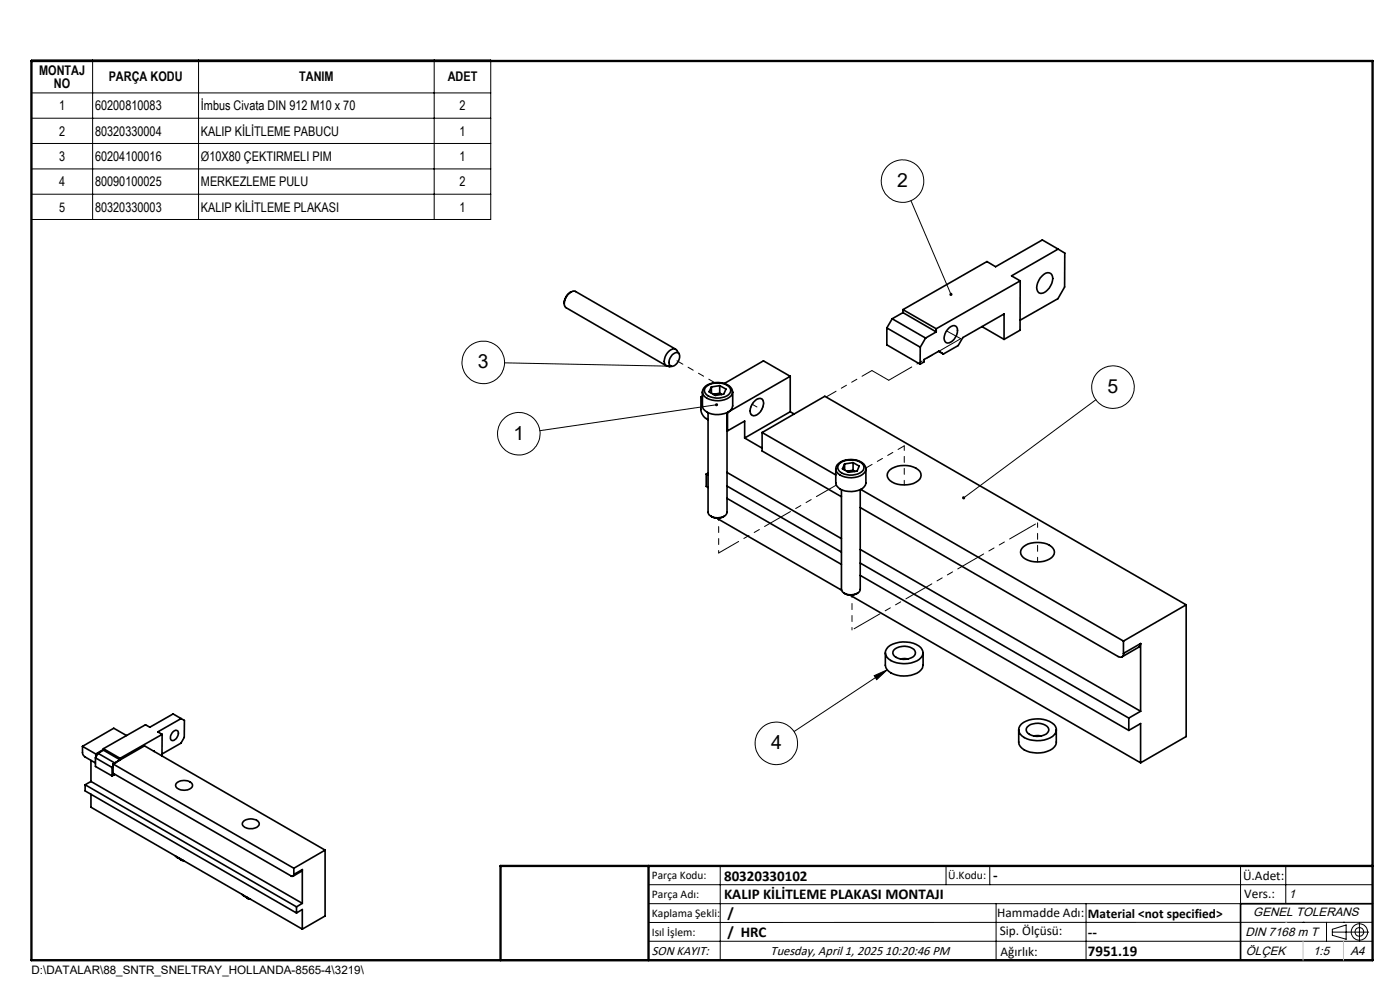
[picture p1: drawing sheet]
<svg xmlns="http://www.w3.org/2000/svg" width="297mm" height="210mm" viewBox="0 0 297 210" stroke-linecap="round" stroke-linejoin="round" font-family="sans-serif">
<g fill="none" stroke="#000" stroke-width=".35">
<path d="M216.4 59.6l-17.8 10.1M216.4 59.6v10.5l-3.4 1.9M221.1 58.6a1.2 1.2 0 0 1 1.1-.8 1.2 1.2 0 0 1 1.1 .8 3.2 3.2 0 0 1-2.6 3.6 1.58 1.58 0 0 1-.6-2.2zM224.5 52.8l-9.9 5.7 1.8 1.1M224.5 52.8l-3.4-1.9-9.9 5.7-1.8-1.1-17.8 10.2M224.5 52.8l1.4 .9-.1 7.2-1.4 2.5-8 4.5M119.7 64.4a2.57 2.57 0 0 1 2.2-2.6l21.4 12.3M119.7 64.4v.4l.4 .5 21.2 12.3M121.1 61.9a2.69 2.69 0 0 0-1.4 2.5M142.6 75.2a.95 .95 0 0 1 1.5-.1 2.08 2.08 0 0 1-1.8 2.6 1.61 1.61 0 0 1 .3-2.5zM144 75l-.5-.7a1.19 1.19 0 0 0-1.8 .4 2.43 2.43 0 0 0-.6 2.7l.5 .2 .9 .1M167.6 79.8l-13.3 7.7"/>
<path d="M167.6 79.8l-5.6-3.3-8.3 4.8M167.6 79.8v7.5M188.1 69.6l7.1 4.1M188.1 69.6v3.6l7.1 4M189.3 67.6l7.1 4.1M189.3 67.6l-1.2 2M191.6 66.3l7 4.1M191.6 66.3l-2.3 1.3M191.6 65.7l7 4M191.6 65.7v.6M195.2 73.7v3.5M196.4 71.7l-1.2 2"/>
<path d="M198.6 70.4l-2.2 1.3M198.6 69.7v.7M201.4 69.5a1 1 0 0 1 1.3-.3 1 1 0 0 1 .4 1.3l-.1 .5a2.44 2.44 0 0 1-2 1.8 1.31 1.31 0 0 1-.5-2zM208.3 69.3l4.7 2.7M213 72v-5.4l-8.7 5-1 1.7-3.2 1.8-1-.6-3.1 1.8v.5l-.8 .4M148.7 84.2v2.6a2.55 2.55 0 0 0 1.5 2.2M148.7 84.2l.3 .2M149 83.1a2.52 2.52 0 0 1 2.7-1.9 3.3 3.3 0 0 1 3.7 1.6v.4M149 83.2a2.21 2.21 0 0 0 2.1 1.7 3.9 3.9 0 0 0 4.2-1.3l.1-.4v3a2.43 2.43 0 0 1-2.4 1.7 3.5 3.5 0 0 1-4-1.5zM149 84l-.3 .2M149.9 82a3.9 3.9 0 0 1 5 .3 1.38 1.38 0 0 1-1.2 1.9 3.9 3.9 0 0 1-4.1-.8 1.02 1.02 0 0 1 .3-1.4zM150.2 87.6v21.1l.3 .5 .3 .3"/>
<path d="M150.9 82.1v1.3M151.8 83.6l-.4 .1M151.8 83.6h-.5M152.7 83.4l.3 .3-1.2-.1M152.7 81.8l1.3 .7-.5 1.1-1.8 .3-1.3-.8 .5-1M152.7 81.8l-1.8 .3M152.7 81.8v1.6M152.7 83.4l-.9 .2M154.2 87.6v21.1a2.2 2.2 0 0 1-3 1l-.4-.2M154.2 91.3l.1 .1M154.3 87.5h.1M154.3 91.4l3.7-2.1v3.6"/>
<path d="M154.3 87.5v3.9M158 92.9l3.7 2.2M160.2 85a1 1 0 0 1 1.4-.4 1 1 0 0 1 .3 1.4 2.26 2.26 0 0 1-2.3 2.1 1.98 1.98 0 0 1 .2-2.8zM161.7 91.7l13.3-7.6 76.6 44.2M161.7 91.7l15.6 9M161.7 91.7v4l16.8 9.7M167.6 87.3l-9.6 5.6M167.6 87.3l.9 .5M177.3 99.5a2.52 2.52 0 0 1 2.7-2 3.4 3.4 0 0 1 3.7 1.6v.4M177.3 99.5v2.9a2.45 2.45 0 0 0 2.7 1.8 3.2 3.2 0 0 0 3.7-1.7v-3M177.3 99.5a2.19 2.19 0 0 0 2.1 1.7 3.9 3.9 0 0 0 4.2-1.2l.1-.5M178.1 98.3a4 4 0 0 1 5.1 .3 1.38 1.38 0 0 1-1.2 1.9 3.8 3.8 0 0 1-4.1-.8 1.06 1.06 0 0 1 .2-1.4z"/>
<path d="M179.2 98.4v1.3M180.1 99.9l-.4 .1M180.1 99.9l1.2 .1M180.1 99.9l-.5 .1M181 98.1l1.3 .8-.5 1-1.8 .3-1.3-.8 .5-1M181 98.1l-1.8 .3M181 99.8l.4 .2M181 98.1v1.7M181 99.8l-.9 .1M188.8 99.7a5.2 5.2 0 0 1 6.4 .3 1.54 1.54 0 0 1-.9 2.3 5.1 5.1 0 0 1-5.8-.7 1.34 1.34 0 0 1 .3-1.9zM149.8 100.6l.4 .2M149.8 100.6v2.6l.4 .2"/>
<path d="M150.2 100.3l-.4 .3M150.8 109.5a2.53 2.53 0 0 0 2.8 0M152.3 109.9v.2l26.2 15.1M154.2 100.2l24.3 14.1M154.2 103.1l24.3 14M154.2 105.7l24.3 14M178.5 103.9v21.1l.3 .6 .3 .2M182.5 103.9v21.1a1.66 1.66 0 0 1-1.9 1.2l-1.1-.2-.4-.2M182.5 107.7l54.7 31.6a.69 .69 0 0 0 .8 0 .69 .69 0 0 0 .3-.7M182.5 116.5l59.5 34.4M182.5 119.4l57 32.9M182.6 103.8l55.7 32.2"/>
<path d="M217.1 116a5.4 5.4 0 0 1 6 0 1.48 1.48 0 0 1 .6 1.4 1.48 1.48 0 0 1-1.1 1.2 5.1 5.1 0 0 1-5.8-.7 1.34 1.34 0 0 1 .3-1.9zM179.1 125.8a2.53 2.53 0 0 0 2.8 0M180.3 126.3l61.7 35.5M182.5 122.1l57 32.8M187.8 138.5v2.6a2.73 2.73 0 0 0 2.5 2.1 5.5 5.5 0 0 0 5.1-1.1l.3-.4 .1-.6v-2.6M188.4 137.3a5.8 5.8 0 0 1 6.9 .1 1.71 1.71 0 0 1-.8 2.8 6.1 6.1 0 0 1-6-.4 1.58 1.58 0 0 1-.1-2.5zM189.6 137.9a3.2 3.2 0 0 1 4.5 .2 1.29 1.29 0 0 1-1.3 1.6 2.71 2.71 0 0 1-3.4-1.1zM191 139.8h1.6M238.3 136v2.6M242 136.5l-.4 .8-3.6 2M242 136.5l-3.7 2.1M242 136.5v14.4"/>
<path d="M251.6 128.3l-13.3 7.7M251.6 128.3v27.9l-9.6 5.6M17.5 158.3v1.4l.2 .6 2.5 1.5M17.5 158.3l2.8 1.6M20.3 159.9v.7M20.8 159.8l3.5 2M20.8 159.8l-.6 1M21.9 159l-1.6 .9M21.9 159.1l3.6 2.1M21.9 159.1l-1.1 .7M21.9 158.8l3.6 2.1M21.9 158.8v.3"/>
<path d="M26.8 156l-2.7-1.5-6.6 3.8M32.6 159.3h.1v.1M34.4 155.8l-8.9 5.1M34.4 155.8v4.6M36.7 155.2a.66 .66 0 0 1 1-.2 .66 .66 0 0 1 0 1 1.23 1.23 0 0 1-1.4 1 1.37 1.37 0 0 1 .4-1.8zM38.4 152.4l-1.7-1-4.9 2.9-.9-.6-9 5.1M38.4 152.4l-4.9 2.8 .9 .6M38.4 152.4l.7 .4v3.6l-.7 1.2-4 2.3M216.1 154.8v2.6a2.49 2.49 0 0 0 2.4 2.2 5.5 5.5 0 0 0 5.2-1.2l.4-.8v-2.8M216.7 153.6a5.5 5.5 0 0 1 7.2 .5 1.76 1.76 0 0 1-1.1 2.4 6 6 0 0 1-6-.4 1.58 1.58 0 0 1-.1-2.5zM217.9 154.2a3.2 3.2 0 0 1 4.5 .2 1.32 1.32 0 0 1-1.3 1.7 2.71 2.71 0 0 1-3.4-1.2zM219.3 156.1h1.6"/>
<path d="M239.5 154.9l2.5-1.4v8.3M239.5 152.3v2.6M242 150.9l-2.5 1.4M18.1 166.5l44.8 25.9M18.1 166.5v1.3l44.8 25.9M19.3 165.8l44.8 25.8M19.3 161.3v4.5M19.3 168.5v2.7l44.8 25.9M19.3 165.8l-1.2 .7M20.2 160.8l3.6 2M20.2 160.8v1.8l3.6 2M23.8 162.8v1.8"/>
<path d="M24 162.1v1.9l37.7 21.8a.35 .35 0 0 0 .5 .1 .35 .35 0 0 0 .1-.4M24 162.1l6.7-3.9 38.3 22.1M24 162.1l38.3 22.1M24 162.4l-.2 .4M24.2 164.1v.3l-.4 .2M24.3 161.8h.1M25.5 161.2l-1.2 .6M25.5 160.9v.3M37.4 166.2a2.36 2.36 0 0 1 3.4 .2 1.35 1.35 0 0 1-1.7 1.2 1.46 1.46 0 0 1-1.8-1.2zM51.7 174.2a2.4 2.4 0 0 1 3.3 .3 1.26 1.26 0 0 1-1.4 1.3 1.9 1.9 0 0 1-2.2-1zM37.2 181.6l.4 .4 .7 .2M38.1 182.1l.2 .3"/>
<path d="M38.3 182.4l.6 .2M38.3 182.4l.7 .2M51.3 189.7l.5 .4 .7 .3M52.2 190.3l.3 .2M52.5 190.5l.6 .2M62.3 184.2v1.3M62.9 193.7l1.2-.8v4.2M62.9 192.4v1.3M64.1 184.5l-.1 .3-1.8 1.1M64.1 184.5l-1.8 1M64.1 184.5v7.1M64.1 191.6l-1.2 .8"/>
<path d="M69 180.3l-6.7 3.9M69 180.3v14l-4.9 2.8M291.2 191.7h-28v12M106.2 203.7h185"/>
</g>
<path d="M162 85.5a.87 .87 0 0 0-.4-.9 .87 .87 0 0 0-1 .1 2.73 2.73 0 0 0-1.3 3.2 1.26 1.26 0 0 0 2-.6 3.1 3.1 0 0 0 .7-1.8" fill="none" stroke="#000" stroke-width=".21" stroke-dasharray="6.3 1.3 1.3 1.3 1.3 1.3" stroke-dashoffset="4.4"/>
<path d="M119.7 64.4a2.6 2.6 0 0 1 2.2-2.7l.2 .1M120.1 65.3l-.3-.5-.1-.4M200.8 70.2l3 1.6M159.6 85.7l1 .6M188.5 80.7l-3.5-2.1" fill="none" stroke="#000" stroke-width=".21" stroke-dasharray="6.3 1.3 1.3 1.3 1.3 1.3"/>
<path d="M185 78.6l-9.7 5.6" fill="none" stroke="#000" stroke-width=".21" stroke-dasharray="6.3 1.3 1.3 1.3 1.3 1.3" stroke-dashoffset="3.9"/>
<path d="M203.8 71.8l-15.3 8.9" fill="none" stroke="#000" stroke-width=".21" stroke-dasharray="6.3 1.3 1.3 1.3 1.3 1.3" stroke-dashoffset=".7"/>
<path d="M143.6 76.5l8 4.7" fill="none" stroke="#000" stroke-width=".21" stroke-dasharray="6.3 1.3 1.3 1.3 1.3 1.3" stroke-dashoffset="4.9"/>
<path d="M191.8 94.6v8.3M220.1 110.9v8.3" fill="none" stroke="#000" stroke-width=".21" stroke-dasharray="6.3 1.3 1.3 1.3 1.3 1.3" stroke-dashoffset="5.4"/>
<path d="M152.5 117.3l24.9-14.4" fill="none" stroke="#000" stroke-width=".21" stroke-dasharray="6.3 1.3 1.3 1.3 1.3 1.3" stroke-dashoffset="1.5"/>
<path d="M183.7 99.3l8.1-4.7" fill="none" stroke="#000" stroke-width=".21" stroke-dasharray="6.3 1.3 1.3 1.3 1.3 1.3" stroke-dashoffset="4.8"/>
<path d="M152.5 109.9v7.4M180.7 126.2v7.4" fill="none" stroke="#000" stroke-width=".21" stroke-dasharray="6.3 1.3 1.3 1.3 1.3 1.3" stroke-dashoffset="5.8"/>
<path d="M180.7 133.6l39.4-22.7" fill="none" stroke="#000" stroke-width=".21" stroke-dasharray="6.3 1.3 1.3 1.3 1.3 1.3" stroke-dashoffset="-.5"/>
<g fill="none" stroke="#000" stroke-width=".21">
<path d="M6.7 12.7h97.4v33.9h-97.4zM6.7 19.7h97.4M19.6 12.7v33.9M42.1 12.7v33.9M92.1 12.7v33.9M6.7 25.1h97.4M6.7 30.4h97.4M6.7 35.8h97.4M6.7 41.2h97.4M193.3 42.6l8.5 19.9M107 77l35.1 .7M152 85.9l-37.5 5.5"/>
<path d="M232.5 84.8l-28.1 20.8M185.5 143.3l2.7-1.2-2.2 2.1zM188.2 142.1l-19.7 13.1M137.6 187.7h153.6M137.6 191.7h153.6M137.6 199.7h153.6M152.8 183.7v20M200.7 183.7v4M210 183.7v4M211.3 191.7v12M230.4 191.7v12M263.2 183.7v20"/>
<path d="M272.8 183.7v8M276.4 195.6h.1M281.4 195.6v4.1M282.6 197.7h7.8M282.6 197.1l3-.9v3l-3-.8zM285 195.6h.1M288.4 195.8v3.8M291.2 195.6l-153.6 .1"/>
<circle cx="191.5" cy="38.4" r="4.5"/>
<circle cx="102.5" cy="76.9" r="4.5"/>
<circle cx="110.1" cy="92" r="4.5"/>
<circle cx="236.1" cy="82.1" r="4.5"/>
<circle cx="164.7" cy="157.7" r="4.5"/>
<circle cx="288.4" cy="197.7" r="1.74"/>
<circle cx="288.4" cy="197.7" r=".93"/>
</g>
<path d="M6.7 12.9h284.5v190.8h-284.5zM137.6 183.7v20M291.2 183.7h-185v20" fill="none" stroke="#000" stroke-width=".5"/>
<path d="M272.8 195.6h.1M276.4 199.7v4M285 199.7v4" fill="none" stroke="#c0c0c0" stroke-width=".21"/>
<path d="M201.4 62.3v.1a.3 .3 0 0 0 .1 .3 .3 .3 0 0 0 .4 .1l-.1-.3 .1 .3a.33 .33 0 0 0 .1-.6 .33 .33 0 0 0-.6 .1zM204.2 105.3v.5l.2-.2-.2 .2a.34 .34 0 0 0 .4 .1 .34 .34 0 0 0 .1-.5 .34 .34 0 0 0-.5-.1zM151.8 85.6a.33 .33 0 0 0 .1 .6 .33 .33 0 0 0 .4-.4l-.3 .1 .3-.1a.31 .31 0 0 0-.1-.3 .31 .31 0 0 0-.4 .1zM141.8 77.5l-.1 .2a.34 .34 0 0 0 .4 .3 .34 .34 0 0 0 .3-.3h-.3h.3a.32 .32 0 0 0-.2-.4 .32 .32 0 0 0-.4 .2zM185.5 143.3l2.7-1.2-2.2 2.1z" fill="#000"/>
<g font-size="4.1">
<text x="190.3" y="39.7">2</text>
<text x="101.4" y="78.1">3</text>
<text x="235" y="83.4">5</text>
<text x="108.9" y="93.3">1</text>
<text x="163.6" y="158.9">4</text>
</g>
<g font-size="3.2">
<text x="153.6" y="190.8">KALIP KİLİTLEME PLAKASI MONTAJI</text>
<text x="153.6" y="186.8">80320330102</text>
<text x="210.7" y="186.6">-</text>
<text x="154.3" y="194.8">/</text>
<text x="154.3" y="198.8">/ HRC</text>
<text x="230.8" y="198.7">--</text>
<text x="230.8" y="202.8">7951.19</text>
</g>
<g font-size="2.8">
<text x="8.3" y="15.8">MONTAJ</text>
<text x="23.1" y="17.2">PARÇA KODU</text>
<text x="63.5" y="17.2">TANIM</text>
<text x="95" y="17.2">ADET</text>
<text x="11.4" y="18.7">NO</text>
<text x="12.5" y="23.4">1</text>
<text x="20.2" y="23.4">60200810083</text>
<text x="42.6" y="23.4">İmbus Civata DIN 912 M10 x 70</text>
<text x="97.5" y="23.4">2</text>
<text x="12.5" y="28.8">2</text>
<text x="20.2" y="28.8">80320330004</text>
<text x="42.6" y="28.8">KALIP KİLİTLEME PABUCU</text>
<text x="97.5" y="28.8">1</text>
<text x="12.5" y="34.2">3</text>
<text x="20.2" y="34.2">60204100016</text>
<text x="42.6" y="34.2">Ø10X80 ÇEKTIRMELI PIM</text>
<text x="97.5" y="34.2">1</text>
<text x="12.5" y="39.5">4</text>
<text x="20.2" y="39.5">80090100025</text>
<text x="42.6" y="39.5">MERKEZLEME PULU</text>
<text x="97.5" y="39.5">2</text>
<text x="12.5" y="44.9">5</text>
<text x="20.2" y="44.9">80320330003</text>
<text x="42.6" y="44.9">KALIP KİLİTLEME PLAKASI</text>
<text x="97.5" y="44.9">1</text>
<text x="263.7" y="186.7">Ü.Adet:</text>
<text x="263.9" y="190.5">Vers.:</text>
<text x="211.5" y="194.5">Hammadde Adı:</text>
<text x="230.8" y="194.7">Material &lt;not specified&gt;</text>
<text x="138.3" y="202.6">SON KAYIT:</text>
<text x="163.5" y="202.6">Tuesday, April 1, 2025 10:20:46 PM</text>
<text x="212.1" y="198.4">Sip. Ölçüsü:</text>
<text x="212.2" y="202.7">Ağırlık:</text>
</g>
<g font-size="2.6">
<text x="273.4" y="190.4">1</text>
<text x="265.9" y="194.4">GENEL TOLERANS</text>
<text x="264.2" y="198.5">DIN 7168 m T</text>
<text x="264.3" y="202.6">ÖLÇEK</text>
<text x="278.5" y="202.6">1:5</text>
<text x="286.5" y="202.6">A4</text>
</g>
<g font-size="2.5">
<text x="138.3" y="186.4">Parça Kodu:</text>
<text x="138.3" y="190.5">Parça Adı:</text>
<text x="201.2" y="186.5">Ü.Kodu:</text>
<text x="138.3" y="194.5">Kaplama Şekli:</text>
<text x="138.3" y="198.6">Isıl İşlem:</text>
<text x="6.7" y="206.7">D:\DATALAR\88_SNTR_SNELTRAY_HOLLANDA-8565-4\3219\</text>
</g>
</svg>
